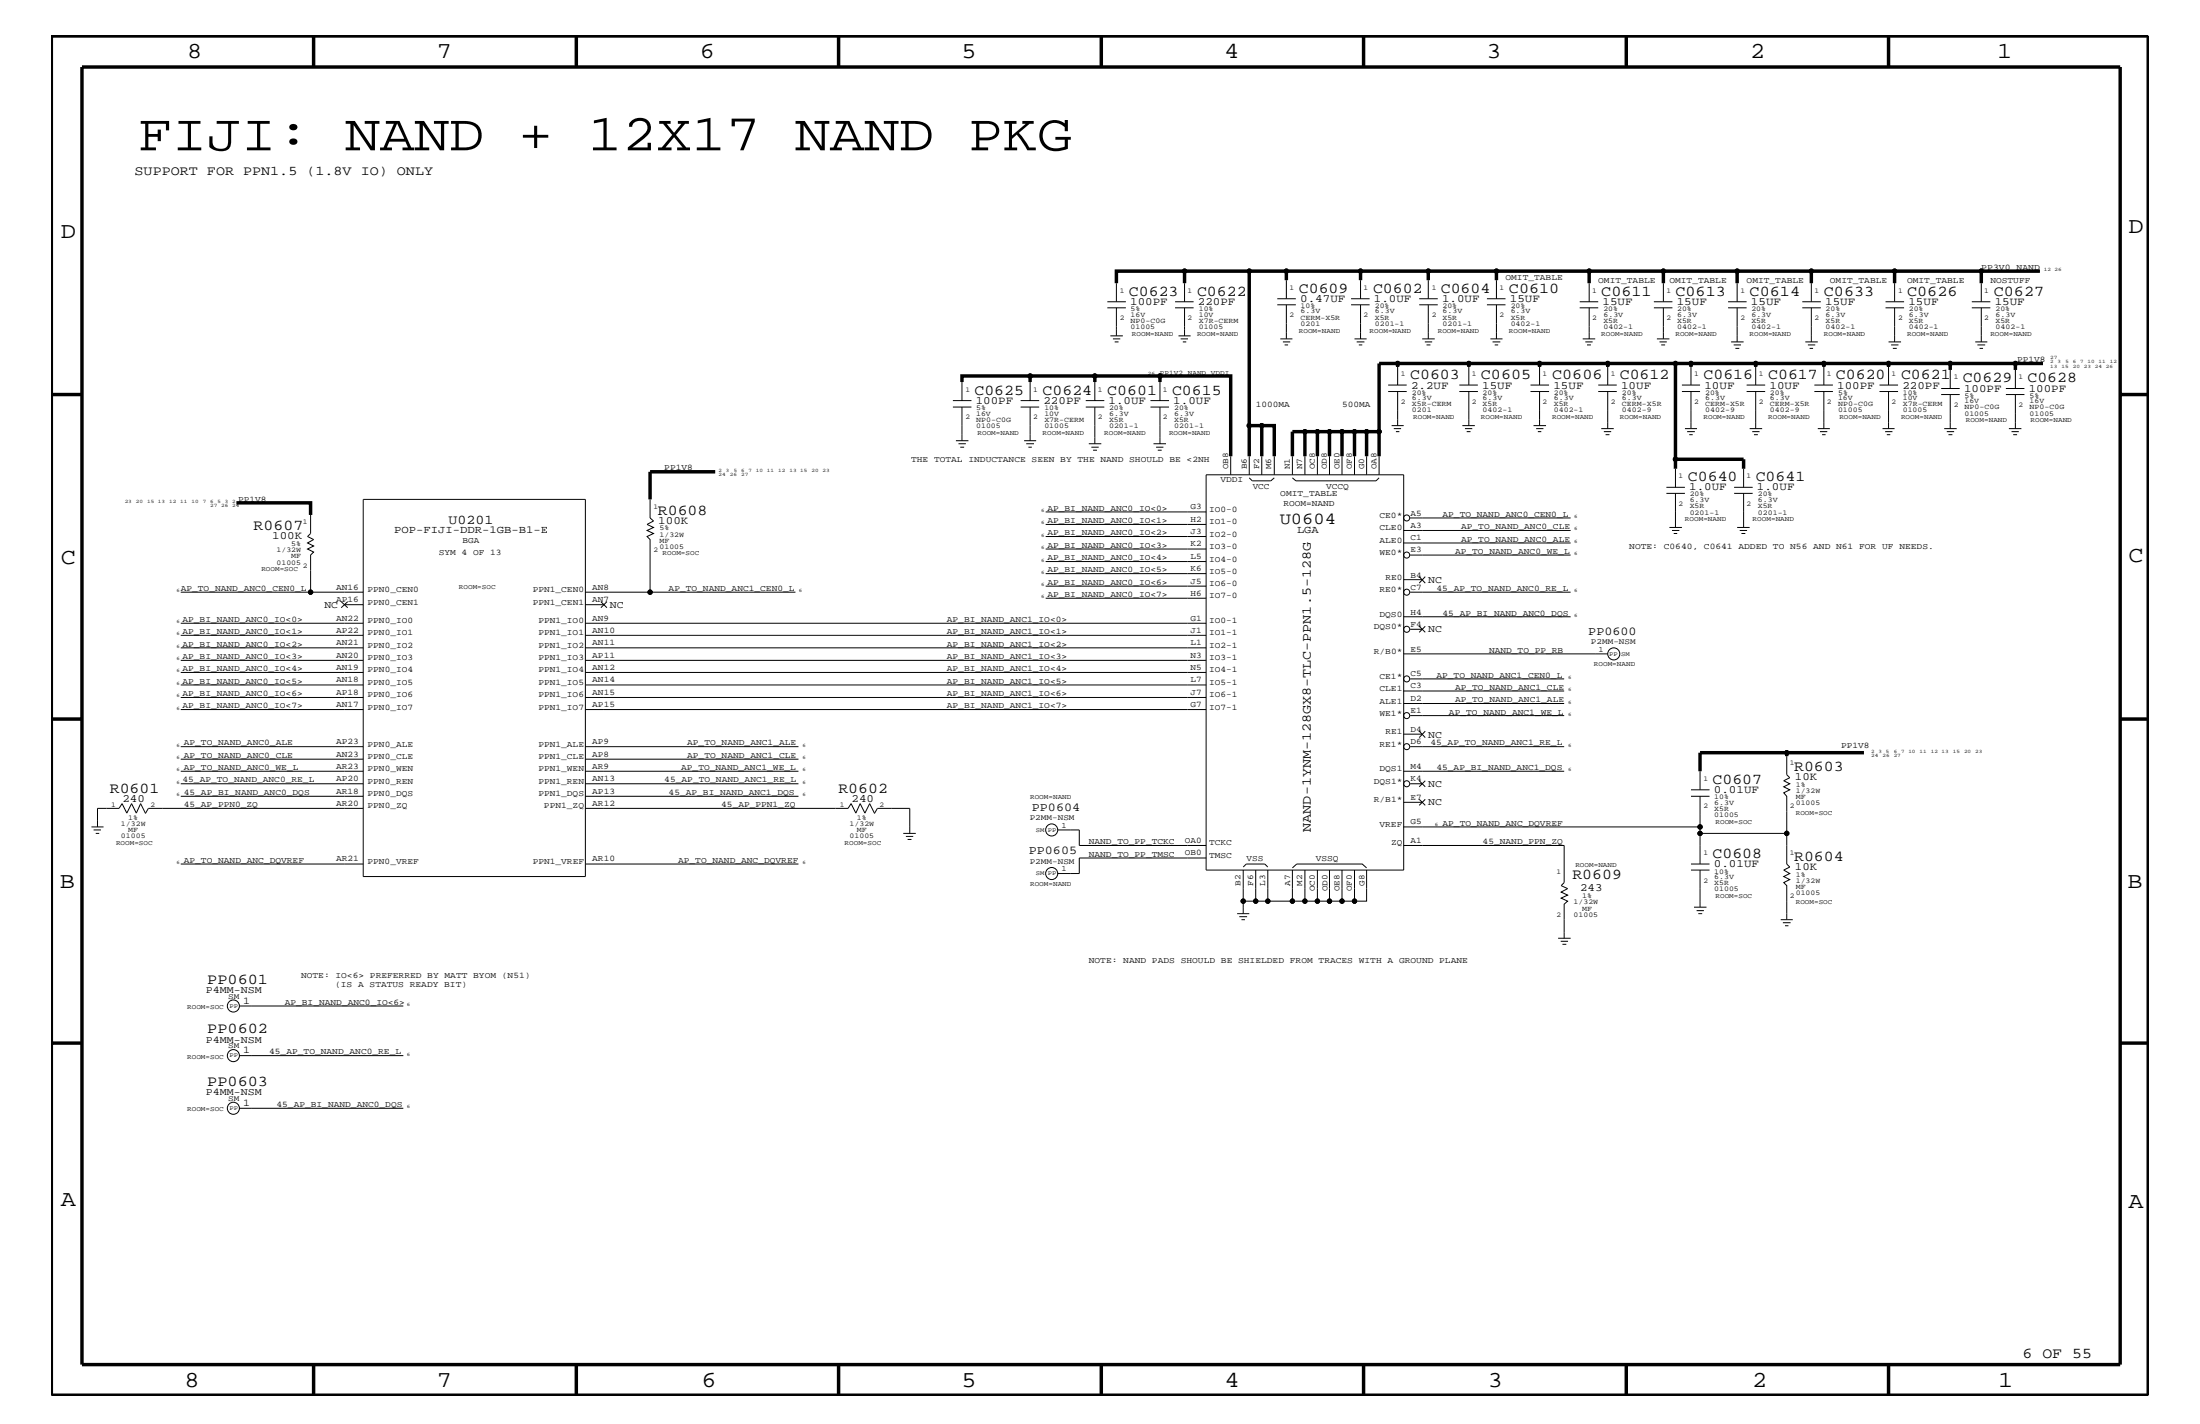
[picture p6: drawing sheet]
<svg xmlns="http://www.w3.org/2000/svg" width="432mm" height="279mm" viewBox="0 0 432 279" stroke-linecap="round" stroke-linejoin="round" font-family="sans-serif">
<g fill="none" stroke="#000" stroke-width=".2">
<path d="M217.3 59.2h3.7M219.1 55.6v3.6M230.6 59.2h3.7M232.5 55.6v3.6M250.7 59.8h3.6M250.7 58.6h3.6M252.5 55v3.6M252.5 59.8v6.7M265.2 59.8h3.6M265.2 58.6h3.6M267 55v3.6M267 59.8v6.7"/>
<path d="M278.6 59.8h3.6M278.6 58.6h3.6M280.3 55v3.6M280.3 59.8v6.7M291.8 59.8h3.7M291.8 58.6h3.7M293.7 55v3.6M293.7 59.8v6.7M310 59.2h3.7M311.9 55.6v3.6M324.6 59.2h3.7M326.5 55.6v3.6"/>
<path d="M339.2 59.2h3.6M341 55.6v3.6M353.7 59.2h3.7M355.5 55.6v3.6M370.1 59.2h3.6M371.9 55.6v3.6M387 59.2h3.7M388.9 55.6v3.6M187 79.9h3.7M187 78.6h3.7M188.8 75v3.6M188.8 79.9v6.6"/>
<path d="M200.3 79.9h3.7M200.3 78.6h3.7M202.2 75v3.6M202.2 79.9v6.6M213.1 79.9h3.6M213.1 78.6h3.6M214.9 75v3.6M214.9 79.9v7.2M217.3 60.4h3.7M217.9 65.9h2.5M218.4 66.5h1.5M218.8 67.1h.7"/>
<path d="M219.1 60.4v5.5M225.8 79.9h3.6M225.8 78.6h3.6M227.7 75v3.6M227.7 79.9v7.2M230.6 60.4h3.7M231.3 65.9h2.4M231.7 66.5h1.5M232.2 67.1h.6M232.5 60.4v5.5M251.3 66.5h2.4M251.8 67.1h1.4"/>
<path d="M252.1 67.7h.7M265.9 66.5h2.3M266.3 67.1h1.5M266.7 67.7h.7M272.5 76.8h3.6M272.5 75.6h3.6M274.3 72v3.6M274.3 76.8v6.7M279.1 66.5h2.5M279.7 67.1h1.4M280 67.7h.8M286.4 76.8h3.7"/>
<path d="M286.4 75.6h3.7M288.3 72v3.6M288.3 76.8v6.7M292.5 66.5h2.4M292.9 67.1h1.6M293.4 67.7h.6M300.4 76.8h3.6M300.4 75.6h3.6M302.2 72v3.6M302.2 76.8v6.7M310 60.4h3.7M310.6 66.5h2.5"/>
<path d="M311.2 67.1h1.4M311.5 67.7h.8M311.9 60.4v6.1M313.7 76.8h3.6M313.7 75.6h3.6M315.6 72v3.6M315.6 76.8v7.3M324.6 60.4h3.7M325.2 66.5h2.5M325.7 67.1h1.5M326.1 67.7h.7M326.5 60.4v6.1"/>
<path d="M330.1 76.8h3.6M330.1 75.6h3.6M331.9 72v3.6M331.9 76.8v7.3M339.2 60.4h3.6M339.8 67.1h2.4M340.3 67.7h1.4M340.6 68.4h.8M341 60.4v6.7M342.8 76.8h3.7M342.8 75.6h3.7M344.6 72v3.6"/>
<path d="M344.6 76.8v7.3M353.7 60.4h3.7M354.3 67.1h2.5M354.8 67.7h1.5M355.2 68.4h.7M355.5 60.4v6.7M356.1 76.8h3.6M356.1 75.6h3.6M358 72v3.6M358 76.8v7.3M368.9 76.8h3.6M368.9 75.6h3.6"/>
<path d="M370.1 60.4h3.6M370.7 67.1h2.4M370.7 72v3.6M370.7 76.8v7.3M371.2 67.7h1.4M371.5 68.4h.8M371.9 60.4v6.7M381 77.4h3.6M381 76.2h3.6M382.8 72.6v3.6M382.8 77.4v6.7M387 60.4h3.7"/>
<path d="M387.7 67.1h2.4M388.1 67.7h1.5M388.5 68.4h.7M388.9 60.4v6.7M393.7 77.4h3.6M393.7 76.2h3.6M395.6 72.6v3.6M395.6 77.4v6.7M71.3 98h43.6v74h-43.6zM127.6 98v3.6l.7 .6-1.3 .7 1.3 .6-1.3 .6 1.3 .6-1.3 .6 .6 .6v10.3M187.6 86.5h2.5M188.1 87.1h1.5"/>
<path d="M188.5 87.7h.7M201 86.5h2.4M201.4 87.1h1.5M201.8 87.7h.7M213.7 87.1h2.5M214.2 87.7h1.4M214.5 88.3h.8M226.4 87.1h2.5M226.9 87.7h1.4M227.2 88.3h.8M236.7 93.2h38.8v77.5h-38.8zM241.6 89.5v3.7"/>
<path d="M245.2 89.5v3.7M245.2 93.8l.6 .5h3.6l.7-.5M247.7 89.5v3.7M250.1 89.5v3.7M253.7 89.5v3.7M253.7 93.8l.6 .5h15.8l.6-.5M256.1 89.5v3.7M258.6 89.5v3.7M260.9 89.5v3.7M263.4 89.5v3.7M265.9 89.5v3.7M268.2 89.5v3.7"/>
<path d="M270.7 89.5v3.7M273.1 83.5h2.4M273.6 84.1h1.4M274 84.7h.7M287 83.5h2.5M287.5 84.1h1.5M287.9 84.7h.7M301 83.5h2.4M301.5 84.1h1.4M301.8 84.7h.7M314.3 84.1h2.4M314.8 84.7h1.4"/>
<path d="M315.1 85.3h.8M327.1 96.8h3.6M327.1 95.6h3.6M328.8 92v3.6M328.8 96.8v6.7M330.7 84.1h2.4M331.1 84.7h1.6M331.6 85.3h.6M340.4 96.8h3.6M340.4 95.6h3.6M342.2 92v3.6M342.2 96.8v6.7"/>
<path d="M343.4 84.1h2.5M343.9 84.7h1.5M344.3 85.3h.7M356.8 84.1h2.4M357.2 84.7h1.4M357.6 85.3h.7M369.5 84.1h2.4M370 84.7h1.4M370.3 85.3h.7M381.6 84.1h2.4M382.1 84.7h1.4M382.4 85.3h.8"/>
<path d="M394.3 84.1h2.4M394.8 84.7h1.4M395.1 85.3h.8M35.5 116.2h35.8M61 101v3.7l-.6 .6 1.2 .6-1.2 .6 1.2 .6-1.2 .6 1.2 .6-.6 .6v7.3M67 118.1l1.2 1.1M67.6 118.6h3.7M68.2 118.1l-1.2 1.1M114.9 116.2h41.2M114.9 118.6h3.6M117.9 118.1l1.2 1.1M119.1 118.1l-1.2 1.1"/>
<path d="M205.2 100.4h31.5M205.2 102.9h31.5M205.2 107.7h31.5M205.2 105.3h31.5M205.2 110.2h31.5M205.2 115h31.5M205.2 112.6h31.5M205.2 117.4h31.5M275.5 104.1h32.8M275.5 106.5h32.8M275.5 113.7h3.6M276.8 101.6h31.5"/>
<path d="M276.8 108.9h31.5M276.8 116.2h31.5M278.6 113.1l1.1 1.3M279.7 113.1l-1.1 1.3M327.7 103.5h2.4M328.2 104.1h1.4M328.5 104.7h.7M341 103.5h2.4M341.5 104.1h1.4M341.8 104.7h.8M35.5 127.1h35.8M35.5 124.7h35.8"/>
<path d="M35.5 134.4h35.8M35.5 131.9h35.8M35.5 129.6h35.8M35.5 136.8h35.8M35.5 139.2h35.8M35.5 122.3h35.8M114.9 127.1h121.8M114.9 124.7h121.8M114.9 134.4h121.8M114.9 131.9h121.8M114.9 129.6h121.8M114.9 136.8h121.8"/>
<path d="M114.9 139.2h121.8M114.9 122.3h121.8M275.5 128.3h40.1M275.5 121h32.8M275.5 135.6h31.5M275.5 138h31.5M276.8 133.2h30.2M276.8 123.5h2.3M278.6 122.9l1.1 1.2M279.7 122.9l-1.1 1.2M28.5 159.5l-.9-1.8-.8 1.8-1-1.8-.9 1.8-.9-1.8-.6 .9h-4.3v3.6M35.5 156.2h35.8"/>
<path d="M35.5 151.3h35.8M35.5 146.5h35.8M35.5 153.8h35.8M35.5 149h35.8M71.3 158.6h-42.2l-.6 1M114.9 156.2h41.8M114.9 158.6h51.6l.5-.9 1 1.8 .8-1.8 1 1.8 .9-1.8 .9 1.8M114.9 151.3h41.8M114.9 146.5h41.8M114.9 153.8h41.8M114.9 149h41.8M171.6 159.6l.6-1h6.4v4.9"/>
<path d="M275.5 144h3.6M275.5 151.3h31.5M275.5 157.4h3.6M276.8 140.4h30.2M276.8 146.5h30.2M276.8 153.8h2.3M278.6 153.2l1.1 1.2M278.6 143.5l1.1 1.2M278.6 156.8l1.1 1.2M279.7 153.2l-1.1 1.2M279.7 143.5l-1.1 1.2M279.7 156.8l-1.1 1.2"/>
<path d="M331.9 156.2h3.6M331.9 155h3.6M333.7 151.3v3.7M333.7 156.2v7.3M350.7 148.4v3.6l.6 .6-1.2 .6 1.2 .6-1.2 .6 1.2 .6-1.2 .6 .6 .6v13.3l.6 .6-1.2 .6 1.2 .7-1.2 .6 1.2 .6-1.2 .6 .6 .6v6.7M17.9 162.2h2.4M18.4 162.8h1.4M18.8 163.5h.7M35.5 169.5h35.8M114.9 169.5h41.8M177.3 163.5h2.4M177.8 164.1h1.4"/>
<path d="M178.1 164.7h.8M207.6 162.8h4.2v3.1h24.9M236.7 168.3h-24.9v3.1h-4.2M242.8 179.3h2.4M243.2 179.9h1.6M244 170.7v8.6M244 170.1l.6-.6h3.6l.6 .6M246.5 170.7v6.1h-2.5M248.8 170.7v6.1h-2.3M253.7 170.3l.8-.8h12.9l.8 .8M253.7 170.7v6.1h-4.9M256.1 170.7v6.1h-2.4"/>
<path d="M256.1 176.8h4.8M258.6 170.7v6.1M260.9 170.7v6.1h2.5v-6.1M263.4 176.8h2.5M265.9 170.7v6.1h2.3v-6.1M275.5 165.9h31.5v7.3l-.6 .6 1.3 .6-1.3 .6 1.3 .6-1.3 .6 1.3 .6-.7 .6v6.7M275.5 162.2h58.2M331.9 170.7h3.6M331.9 169.5h3.6M332.5 178h2.4M333 178.7h1.4M333.3 179.3h.8"/>
<path d="M333.7 170.7v7.3M350.7 163.5h-17v6M47 197.4h32.2M243.7 180.5h.6M305.8 184.1h2.5M306.3 184.7h1.5M306.7 185.3h.7M349.5 180.5h2.4M349.9 181h1.6M350.4 181.6h.6M47 207.1h32.2M47 217.5h32.2"/>
<circle cx="232.5" cy="53.2" r=".42"/>
<circle cx="245.2" cy="53.2" r=".42"/>
<circle cx="252.5" cy="53.2" r=".42"/>
<circle cx="267" cy="53.2" r=".42"/>
<circle cx="280.3" cy="53.2" r=".42"/>
<circle cx="293.7" cy="53.2" r=".42"/>
<circle cx="311.9" cy="53.2" r=".42"/>
<circle cx="326.5" cy="53.2" r=".42"/>
<circle cx="341" cy="53.2" r=".42"/>
<circle cx="355.5" cy="53.2" r=".42"/>
<circle cx="371.9" cy="53.2" r=".42"/>
<circle cx="388.9" cy="53.2" r=".42"/>
<circle cx="202.2" cy="73.8" r=".42"/>
<circle cx="214.9" cy="73.8" r=".42"/>
<circle cx="227.7" cy="73.8" r=".42"/>
<circle cx="274.3" cy="71.3" r=".42"/>
<circle cx="288.3" cy="71.3" r=".42"/>
<circle cx="302.2" cy="71.3" r=".42"/>
<circle cx="315.6" cy="71.3" r=".42"/>
<circle cx="328.8" cy="71.3" r=".42"/>
<circle cx="331.9" cy="71.3" r=".42"/>
<circle cx="344.6" cy="71.3" r=".42"/>
<circle cx="358" cy="71.3" r=".42"/>
<circle cx="370.7" cy="71.3" r=".42"/>
<circle cx="382.8" cy="71.3" r=".42"/>
<circle cx="395.6" cy="71.3" r=".42"/>
<circle cx="245.2" cy="83.5" r=".42"/>
<circle cx="247.6" cy="83.5" r=".42"/>
<circle cx="256.1" cy="84.7" r=".42"/>
<circle cx="258.6" cy="84.7" r=".42"/>
<circle cx="260.9" cy="84.7" r=".42"/>
<circle cx="263.4" cy="84.7" r=".42"/>
<circle cx="265.9" cy="84.7" r=".42"/>
<circle cx="268.2" cy="84.7" r=".42"/>
<circle cx="270.7" cy="84.7" r=".42"/>
<circle cx="328.8" cy="90.1" r=".42"/>
<circle cx="61" cy="116.2" r=".42"/>
<circle cx="127.6" cy="116.2" r=".42"/>
<circle cx="276.1" cy="116.2" r=".59"/>
<circle cx="276.1" cy="108.9" r=".59"/>
<circle cx="276.1" cy="101.6" r=".59"/>
<circle cx="276.1" cy="123.5" r=".59"/>
<circle cx="276.1" cy="133.2" r=".59"/>
<circle cx="316.7" cy="128.3" r="1.19"/>
<circle cx="276.1" cy="153.8" r=".59"/>
<circle cx="276.1" cy="140.4" r=".59"/>
<circle cx="276.1" cy="146.5" r=".59"/>
<circle cx="350.7" cy="147.7" r=".42"/>
<circle cx="206.4" cy="162.8" r="1.19"/>
<circle cx="206.4" cy="171.4" r="1.19"/>
<circle cx="244" cy="176.8" r=".42"/>
<circle cx="246.5" cy="176.8" r=".42"/>
<circle cx="248.8" cy="176.8" r=".42"/>
<circle cx="253.7" cy="176.8" r=".42"/>
<circle cx="256.1" cy="176.8" r=".42"/>
<circle cx="258.6" cy="176.8" r=".42"/>
<circle cx="260.9" cy="176.8" r=".42"/>
<circle cx="263.4" cy="176.8" r=".42"/>
<circle cx="265.9" cy="176.8" r=".42"/>
<circle cx="333.7" cy="163.5" r=".42"/>
<circle cx="333.7" cy="162.2" r=".42"/>
<circle cx="350.7" cy="163.5" r=".42"/>
<circle cx="45.8" cy="197.4" r="1.19"/>
<circle cx="45.8" cy="217.5" r="1.19"/>
<circle cx="45.8" cy="207.1" r="1.19"/>
</g>
<g fill="none" stroke="#000" stroke-width=".68" stroke-linecap="butt">
<path d="M10.1 7.1h411.5v266.7h-411.5zM16.1 13.2h400v254.5h-400zM61.6 7.1v6.1M113.1 7.1v6.1M164.6 7.1v6.1M216.2 7.1v6.1M267.6 7.1v6.1M319.2 7.1v6.1M370.7 7.1v6.1M219.1 55.6v-2.4h13.4v2.4M232.5 53.2h47.8M245.2 53.2v36.3"/>
<path d="M252.5 53.2v1.8M267 53.2v1.8M293.7 53.2h-13.4v1.8M293.7 53.2h18.2M293.7 53.2v1.8M326.5 53.2h-14.6v2.4M341 53.2h-14.5v2.4M355.5 53.2h-14.5v2.4M355.5 53.2h16.4M355.5 53.2v2.4M388.9 53.2h-17v2.4M388.9 53.2v2.4"/>
<path d="M388.9 53.2h11.5M10.1 77.4h6M188.8 75v-1.2h13.4v1.2M202.2 73.8h12.7v1.2M214.9 73.8h12.8M227.7 73.8h13.9v15.7M227.7 73.8v1.2M274.3 71.3v.7M288.3 71.3v.7M302.2 71.3v.7M315.6 71.3h-44.9v18.2M328.8 71.3h-13.2v.7"/>
<path d="M328.8 71.3h29.2M328.8 71.3v18.8M331.9 71.3v.7M344.6 71.3v.7M370.7 71.3h-12.7v.7M382.8 71.3h-12.1v.7M382.8 71.3h18.2M382.8 71.3v1.3M395.6 71.3v1.3M416.1 77.4h5.5M46.4 98.7h14.6v2.3M140.4 92.6h-12.8v5.4"/>
<path d="M245.2 83.5h2.5v6M247.7 83.5h2.4v6M256.1 84.7h-2.4v4.8M258.6 84.7h-2.5v4.8M260.9 84.7h-2.3v4.8M263.4 84.7h-2.5v4.8M265.9 84.7h-2.5v4.8M265.9 84.7h4.8M265.9 84.7v4.8M268.2 84.7v4.8M328.8 92v-1.9h13.4v1.9M10.1 141.1h6"/>
<path d="M350.7 147.7v.7M365.8 147.7h-32.1v3.6M416.1 141.1h5.5M10.1 204.7h6M416.1 204.7h5.5M61.6 267.7v6.1M113.1 267.7v6.1M164.6 267.7v6.1M216.2 268v5.8M267.6 267.7v6.1M319.2 267.7v6.1M370.7 267.7v6.1"/>
</g>
<g fill="#000">
<circle cx="232.5" cy="53.2" r=".42"/>
<circle cx="245.2" cy="53.2" r=".42"/>
<circle cx="252.5" cy="53.2" r=".42"/>
<circle cx="267" cy="53.2" r=".42"/>
<circle cx="280.3" cy="53.2" r=".42"/>
<circle cx="293.7" cy="53.2" r=".42"/>
<circle cx="311.9" cy="53.2" r=".42"/>
<circle cx="326.5" cy="53.2" r=".42"/>
<circle cx="341" cy="53.2" r=".42"/>
<circle cx="355.5" cy="53.2" r=".42"/>
<circle cx="371.9" cy="53.2" r=".42"/>
<circle cx="388.9" cy="53.2" r=".42"/>
<circle cx="202.2" cy="73.8" r=".42"/>
<circle cx="214.9" cy="73.8" r=".42"/>
<circle cx="227.7" cy="73.8" r=".42"/>
<circle cx="274.3" cy="71.3" r=".42"/>
<circle cx="288.3" cy="71.3" r=".42"/>
<circle cx="302.2" cy="71.3" r=".42"/>
<circle cx="315.6" cy="71.3" r=".42"/>
<circle cx="328.8" cy="71.3" r=".42"/>
<circle cx="331.9" cy="71.3" r=".42"/>
<circle cx="344.6" cy="71.3" r=".42"/>
<circle cx="358" cy="71.3" r=".42"/>
<circle cx="370.7" cy="71.3" r=".42"/>
<circle cx="382.8" cy="71.3" r=".42"/>
<circle cx="395.6" cy="71.3" r=".42"/>
<circle cx="245.2" cy="83.5" r=".42"/>
<circle cx="247.6" cy="83.5" r=".42"/>
<circle cx="256.1" cy="84.7" r=".42"/>
<circle cx="258.6" cy="84.7" r=".42"/>
<circle cx="260.9" cy="84.7" r=".42"/>
<circle cx="263.4" cy="84.7" r=".42"/>
<circle cx="265.9" cy="84.7" r=".42"/>
<circle cx="268.2" cy="84.7" r=".42"/>
<circle cx="270.7" cy="84.7" r=".42"/>
<circle cx="328.8" cy="90.1" r=".42"/>
<circle cx="61" cy="116.2" r=".42"/>
<circle cx="127.6" cy="116.2" r=".42"/>
<circle cx="350.7" cy="147.7" r=".42"/>
<circle cx="244" cy="176.8" r=".42"/>
<circle cx="246.5" cy="176.8" r=".42"/>
<circle cx="248.8" cy="176.8" r=".42"/>
<circle cx="253.7" cy="176.8" r=".42"/>
<circle cx="256.1" cy="176.8" r=".42"/>
<circle cx="258.6" cy="176.8" r=".42"/>
<circle cx="260.9" cy="176.8" r=".42"/>
<circle cx="263.4" cy="176.8" r=".42"/>
<circle cx="265.9" cy="176.8" r=".42"/>
<circle cx="333.7" cy="163.5" r=".42"/>
<circle cx="333.7" cy="162.2" r=".42"/>
<circle cx="350.7" cy="163.5" r=".42"/>
</g>
<text font-size="10.2" x="27" y="29.5">FIJI: NAND + 12X17 NAND PKG</text>
<g font-size="4.5">
<text x="36.7" y="11.5">8</text>
<text x="85.8" y="11.5">7</text>
<text x="137.3" y="11.5">6</text>
<text x="188.7" y="11.5">5</text>
<text x="240.3" y="11.5">4</text>
<text x="291.8" y="11.5">3</text>
<text x="343.5" y="11.5">2</text>
<text x="392" y="11.5">1</text>
<text x="11.9" y="46.8">D</text>
<text x="417.7" y="45.7">D</text>
<text x="11.9" y="110.6">C</text>
<text x="417.7" y="110.3">C</text>
<text x="11.8" y="174.3">B</text>
<text x="417.6" y="174.2">B</text>
<text x="11.9" y="236.7">A</text>
<text x="417.7" y="237.1">A</text>
<text x="36.2" y="272.1">8</text>
<text x="85.8" y="272.1">7</text>
<text x="137.7" y="272.1">6</text>
<text x="188.7" y="272.1">5</text>
<text x="240.4" y="272.1">4</text>
<text x="292" y="272.1">3</text>
<text x="343.9" y="272.1">2</text>
<text x="392.2" y="272.1">1</text>
</g>
<text font-size="3.3" x="251.2" y="102.9">U0604</text>
<g font-size="3">
<text x="221.6" y="58">C0623</text>
<text x="235" y="58">C0622</text>
<text x="254.9" y="57.4">C0609</text>
<text x="269.5" y="57.4">C0602</text>
<text x="282.8" y="57.4">C0604</text>
<text x="296.2" y="57.4">C0610</text>
<text x="314.3" y="58">C0611</text>
<text x="328.8" y="58">C0613</text>
<text x="343.4" y="58">C0614</text>
<text x="358" y="58">C0633</text>
<text x="374.3" y="58">C0626</text>
<text x="391.3" y="58">C0627</text>
<text x="191.3" y="77.4">C0625</text>
<text x="204.6" y="77.4">C0624</text>
<text x="217.3" y="77.4">C0601</text>
<text x="230" y="77.4">C0615</text>
<text x="276.8" y="74.4">C0603</text>
<text x="290.7" y="74.4">C0605</text>
<text x="304.6" y="74.4">C0606</text>
<text x="317.9" y="74.4">C0612</text>
<text x="334.3" y="74.4">C0616</text>
<text x="347" y="74.4">C0617</text>
<text x="360.3" y="74.4">C0620</text>
<text x="373.1" y="74.4">C0621</text>
<text x="385.2" y="75">C0629</text>
<text x="397.9" y="75">C0628</text>
<text x="331.3" y="94.3">C0640</text>
<text x="344.6" y="94.3">C0641</text>
<text x="129.1" y="101">R0608</text>
<text x="49.8" y="104">R0607</text>
<text x="21.5" y="155.6">R0601</text>
<text x="164.5" y="155.6">R0602</text>
<text x="336.1" y="153.8">C0607</text>
<text x="352.1" y="151.2">R0603</text>
<text x="308.6" y="172.4">R0609</text>
<text x="336.1" y="168.3">C0608</text>
<text x="352.1" y="168.9">R0604</text>
<text x="40.7" y="193.1">PP0601</text>
<text x="40.7" y="202.7">PP0602</text>
<text x="40.7" y="213">PP0603</text>
<text x="396.9" y="266.5">6 OF 55</text>
</g>
<g font-size="2.6">
<text x="26.4" y="34.4">SUPPORT FOR PPN1.5 (1.8V IO) ONLY</text>
<text x="88.1" y="102.9">U0201</text>
<text x="257.3" y="163.2" transform="rotate(-90 257.3 163.2)">NAND-1YNM-128GX8-TLC-PPN1.5-128G</text>
</g>
<g font-size="2.4">
<text x="311.7" y="124.6">PP0600</text>
<text x="202.5" y="159.1">PP0604</text>
<text x="201.9" y="167.6">PP0605</text>
</g>
<g font-size="2.2">
<text x="221.8" y="59.8">100PF</text>
<text x="235.1" y="59.8">220PF</text>
<text x="255.2" y="59.2">0.47UF</text>
<text x="269.7" y="59.2">1.0UF</text>
<text x="283" y="59.2">1.0UF</text>
<text x="296.3" y="59.2">15UF</text>
<text x="314.5" y="59.8">15UF</text>
<text x="329.1" y="59.8">15UF</text>
<text x="343.7" y="59.8">15UF</text>
<text x="358.2" y="59.8">15UF</text>
<text x="374.6" y="59.8">15UF</text>
<text x="391.5" y="59.8">15UF</text>
<text x="276.9" y="76.2">2.2UF</text>
<text x="290.9" y="76.2">15UF</text>
<text x="304.9" y="76.2">15UF</text>
<text x="318.2" y="76.2">10UF</text>
<text x="334.5" y="76.2">10UF</text>
<text x="347.3" y="76.2">10UF</text>
<text x="360.6" y="76.2">100PF</text>
<text x="373.4" y="76.2">220PF</text>
<text x="385.5" y="76.8">100PF</text>
<text x="398.2" y="76.8">100PF</text>
<text x="191.5" y="79.2">100PF</text>
<text x="204.8" y="79.2">220PF</text>
<text x="217.6" y="79.2">1.0UF</text>
<text x="230.3" y="79.2">1.0UF</text>
<text x="331.6" y="96.2">1.0UF</text>
<text x="344.8" y="96.2">1.0UF</text>
<text x="53.4" y="105.8">100K</text>
<text x="129.2" y="102.7">100K</text>
<text x="336.4" y="155.6">0.01UF</text>
<text x="352.3" y="153">10K</text>
<text x="24" y="157.3">240</text>
<text x="167.1" y="157.3">240</text>
<text x="336.4" y="170.1">0.01UF</text>
<text x="352.3" y="170.6">10K</text>
<text x="310.1" y="174.9">243</text>
</g>
<g font-size="2.1">
<text x="77.3" y="104.7">POP-FIJI-DDR-1GB-B1-E</text>
<text x="254.6" y="104.7">LGA</text>
</g>
<g font-size="2">
<text x="63.7" y="119.2">NC</text>
<text x="119.7" y="119.2">NC</text>
<text x="280.3" y="114.4">NC</text>
<text x="280.3" y="124.1">NC</text>
<text x="280.3" y="144.7">NC</text>
<text x="280.3" y="154.4">NC</text>
<text x="280.3" y="158">NC</text>
<text x="40.4" y="194.8">P4MM-NSM</text>
<text x="47.8" y="197">1</text>
<text x="40.4" y="204.6">P4MM-NSM</text>
<text x="47.8" y="206.6">1</text>
<text x="40.4" y="214.9">P4MM-NSM</text>
<text x="47.8" y="216.9">1</text>
</g>
<g font-size="1.7">
<text x="388.9" y="52.9">PP3V0_NAND</text>
<text x="295.5" y="55">OMIT_TABLE</text>
<text x="313.7" y="55.6">OMIT_TABLE</text>
<text x="327.7" y="55.6">OMIT_TABLE</text>
<text x="342.8" y="55.6">OMIT_TABLE</text>
<text x="359.2" y="55.6">OMIT_TABLE</text>
<text x="374.3" y="55.6">OMIT_TABLE</text>
<text x="390.7" y="55.6">NOSTUFF</text>
<text x="395.9" y="71.1">PP1V8</text>
<text x="246.5" y="79.9">1000MA</text>
<text x="263.4" y="79.9">500MA</text>
<text x="130.4" y="92.3">PP1V8</text>
<text x="178.8" y="90.7">THE TOTAL INDUCTANCE SEEN BY THE NAND SHOULD BE &lt;2NH</text>
<text x="239.5" y="94.6">VDDI</text>
<text x="241" y="92.1" transform="rotate(-90 241 92.1)">OB8</text>
<text x="244.7" y="92.1" transform="rotate(-90 244.7 92.1)">B6</text>
<text x="247.1" y="92.1" transform="rotate(-90 247.1 92.1)">F2</text>
<text x="249.5" y="92.1" transform="rotate(-90 249.5 92.1)">M6</text>
<text x="253.2" y="92.1" transform="rotate(-90 253.2 92.1)">N1</text>
<text x="255.6" y="92.1" transform="rotate(-90 255.6 92.1)">N7</text>
<text x="258.1" y="92.1" transform="rotate(-90 258.1 92.1)">OC8</text>
<text x="260.4" y="92.1" transform="rotate(-90 260.4 92.1)">OD8</text>
<text x="262.9" y="92.1" transform="rotate(-90 262.9 92.1)">OE0</text>
<text x="265.3" y="92.1" transform="rotate(-90 265.3 92.1)">OF8</text>
<text x="267.7" y="92.1" transform="rotate(-90 267.7 92.1)">G0</text>
<text x="270.2" y="92.1" transform="rotate(-90 270.2 92.1)">OA8</text>
<text x="46.7" y="98.4">PP1V8</text>
<text x="205.6" y="100.2">AP_BI_NAND_ANC0_IO&lt;0&gt;</text>
<text x="233.7" y="99.9">G3</text>
<text x="237.3" y="100.4">IO0-0</text>
<text x="245.9" y="96">VCC</text>
<text x="251.3" y="97.4">OMIT_TABLE</text>
<text x="251.9" y="99.3">ROOM=NAND</text>
<text x="260.3" y="96">VCCQ</text>
<text x="270.8" y="101.6">CE0*</text>
<text x="276.9" y="101.2">A5</text>
<text x="283.1" y="101.4">AP_TO_NAND_ANC0_CEN0_L</text>
<text x="90.8" y="106.5">BGA</text>
<text x="205.6" y="107.5">AP_BI_NAND_ANC0_IO&lt;3&gt;</text>
<text x="205.6" y="105">AP_BI_NAND_ANC0_IO&lt;2&gt;</text>
<text x="205.6" y="102.6">AP_BI_NAND_ANC0_IO&lt;1&gt;</text>
<text x="233.7" y="104.8">J3</text>
<text x="233.7" y="107.2">K2</text>
<text x="233.7" y="102.4">H2</text>
<text x="237.3" y="105.3">IO2-0</text>
<text x="237.3" y="107.7">IO3-0</text>
<text x="237.3" y="102.9">IO1-0</text>
<text x="270.8" y="104.1">CLE0</text>
<text x="270.8" y="106.5">ALE0</text>
<text x="276.9" y="103.6">A3</text>
<text x="276.9" y="106">C1</text>
<text x="286.8" y="103.8">AP_TO_NAND_ANC0_CLE</text>
<text x="286.8" y="106.3">AP_TO_NAND_ANC0_ALE</text>
<text x="319.8" y="107.7">NOTE: C0640, C0641 ADDED TO N56 AND N61 FOR UF NEEDS.</text>
<text x="86.1" y="108.9">SYM 4 OF 13</text>
<text x="205.6" y="112.3">AP_BI_NAND_ANC0_IO&lt;5&gt;</text>
<text x="205.6" y="109.9">AP_BI_NAND_ANC0_IO&lt;4&gt;</text>
<text x="233.7" y="112">K6</text>
<text x="233.7" y="109.7">L5</text>
<text x="237.3" y="112.6">IO5-0</text>
<text x="237.3" y="110.2">IO4-0</text>
<text x="270.8" y="108.9">WE0*</text>
<text x="271.9" y="113.7">RE0</text>
<text x="276.9" y="108.4">E3</text>
<text x="276.9" y="113.3">B4</text>
<text x="285.6" y="108.7">AP_TO_NAND_ANC0_WE_L</text>
<text x="35.5" y="115.9">AP_TO_NAND_ANC0_CEN0_L</text>
<text x="66" y="115.7">AN16</text>
<text x="66" y="118.1">AP16</text>
<text x="72.1" y="116.2">PPN0_CEN0</text>
<text x="72.1" y="118.6">PPN0_CEN1</text>
<text x="104.6" y="116.2">PPN1_CEN0</text>
<text x="104.6" y="118.6">PPN1_CEN1</text>
<text x="116.2" y="115.7">AN8</text>
<text x="116.2" y="118.1">AN7</text>
<text x="131.2" y="115.9">AP_TO_NAND_ANC1_CEN0_L</text>
<text x="205.6" y="117.2">AP_BI_NAND_ANC0_IO&lt;7&gt;</text>
<text x="205.6" y="114.8">AP_BI_NAND_ANC0_IO&lt;6&gt;</text>
<text x="233.7" y="117">H6</text>
<text x="233.7" y="114.5">J5</text>
<text x="237.3" y="117.4">IO7-0</text>
<text x="237.3" y="115">IO6-0</text>
<text x="270.8" y="116.2">RE0*</text>
<text x="276.9" y="115.7">C7</text>
<text x="281.9" y="115.9">45_AP_TO_NAND_ANC0_RE_L</text>
<text x="35.8" y="124.4">AP_BI_NAND_ANC0_IO&lt;1&gt;</text>
<text x="35.8" y="122">AP_BI_NAND_ANC0_IO&lt;0&gt;</text>
<text x="66" y="124.2">AP22</text>
<text x="66" y="121.8">AN22</text>
<text x="72.1" y="124.7">PPN0_IO1</text>
<text x="72.1" y="122.3">PPN0_IO0</text>
<text x="105.7" y="124.7">PPN1_IO1</text>
<text x="105.7" y="122.3">PPN1_IO0</text>
<text x="116.2" y="124.2">AN10</text>
<text x="116.2" y="121.8">AN9</text>
<text x="185.8" y="124.4">AP_BI_NAND_ANC1_IO&lt;1&gt;</text>
<text x="185.8" y="122">AP_BI_NAND_ANC1_IO&lt;0&gt;</text>
<text x="233.7" y="121.8">G1</text>
<text x="233.7" y="124.2">J1</text>
<text x="237.3" y="122.3">IO0-1</text>
<text x="237.3" y="124.7">IO1-1</text>
<text x="269.7" y="123.5">DQS0*</text>
<text x="270.8" y="121">DQS0</text>
<text x="276.9" y="123">F4</text>
<text x="276.9" y="120.6">H4</text>
<text x="283.1" y="120.8">45_AP_BI_NAND_ANC0_DQS</text>
<text x="35.8" y="126.9">AP_BI_NAND_ANC0_IO&lt;2&gt;</text>
<text x="35.8" y="131.7">AP_BI_NAND_ANC0_IO&lt;4&gt;</text>
<text x="35.8" y="129.3">AP_BI_NAND_ANC0_IO&lt;3&gt;</text>
<text x="66" y="126.6">AN21</text>
<text x="66" y="131.5">AN19</text>
<text x="66" y="129.1">AN20</text>
<text x="72.1" y="127.1">PPN0_IO2</text>
<text x="72.1" y="131.9">PPN0_IO4</text>
<text x="72.1" y="129.6">PPN0_IO3</text>
<text x="105.7" y="131.9">PPN1_IO4</text>
<text x="105.7" y="129.6">PPN1_IO3</text>
<text x="105.7" y="127.1">PPN1_IO2</text>
<text x="116.2" y="131.5">AN12</text>
<text x="116.2" y="129.1">AP11</text>
<text x="116.2" y="126.6">AN11</text>
<text x="185.8" y="131.7">AP_BI_NAND_ANC1_IO&lt;4&gt;</text>
<text x="185.8" y="129.3">AP_BI_NAND_ANC1_IO&lt;3&gt;</text>
<text x="185.8" y="126.9">AP_BI_NAND_ANC1_IO&lt;2&gt;</text>
<text x="233.7" y="129.1">N3</text>
<text x="233.7" y="131.5">N5</text>
<text x="233.7" y="126.6">L1</text>
<text x="237.3" y="129.6">IO3-1</text>
<text x="237.3" y="131.9">IO4-1</text>
<text x="237.3" y="127.1">IO2-1</text>
<text x="269.7" y="128.3">R/B0*</text>
<text x="276.9" y="127.9">E5</text>
<text x="292.3" y="128">NAND_TO_PP_RB</text>
<text x="35.8" y="136.6">AP_BI_NAND_ANC0_IO&lt;6&gt;</text>
<text x="35.8" y="134.1">AP_BI_NAND_ANC0_IO&lt;5&gt;</text>
<text x="66" y="136.3">AP18</text>
<text x="66" y="133.9">AN18</text>
<text x="72.1" y="136.8">PPN0_IO6</text>
<text x="72.1" y="134.4">PPN0_IO5</text>
<text x="105.7" y="136.8">PPN1_IO6</text>
<text x="105.7" y="134.4">PPN1_IO5</text>
<text x="116.2" y="136.3">AN15</text>
<text x="116.2" y="133.9">AN14</text>
<text x="185.8" y="136.6">AP_BI_NAND_ANC1_IO&lt;6&gt;</text>
<text x="185.8" y="134.1">AP_BI_NAND_ANC1_IO&lt;5&gt;</text>
<text x="233.7" y="136.3">J7</text>
<text x="233.7" y="133.9">L7</text>
<text x="237.3" y="136.8">IO6-1</text>
<text x="237.3" y="134.4">IO5-1</text>
<text x="270.8" y="135.6">CLE1</text>
<text x="270.8" y="133.2">CE1*</text>
<text x="276.9" y="135.1">C3</text>
<text x="276.9" y="132.7">C5</text>
<text x="276.9" y="137.5">D2</text>
<text x="281.9" y="133">AP_TO_NAND_ANC1_CEN0_L</text>
<text x="285.6" y="135.3">AP_TO_NAND_ANC1_CLE</text>
<text x="285.6" y="137.8">AP_TO_NAND_ANC1_ALE</text>
<text x="35.8" y="139">AP_BI_NAND_ANC0_IO&lt;7&gt;</text>
<text x="66" y="138.7">AN17</text>
<text x="72.1" y="139.2">PPN0_IO7</text>
<text x="105.7" y="139.2">PPN1_IO7</text>
<text x="116.2" y="138.7">AP15</text>
<text x="185.8" y="139">AP_BI_NAND_ANC1_IO&lt;7&gt;</text>
<text x="233.7" y="138.7">G7</text>
<text x="237.3" y="139.2">IO7-1</text>
<text x="270.8" y="138">ALE1</text>
<text x="270.8" y="140.4">WE1*</text>
<text x="276.9" y="140">E1</text>
<text x="276.9" y="143.6">D4</text>
<text x="284.4" y="140.2">AP_TO_NAND_ANC1_WE_L</text>
<text x="36.1" y="148.7">AP_TO_NAND_ANC0_CLE</text>
<text x="36.1" y="146.2">AP_TO_NAND_ANC0_ALE</text>
<text x="66" y="148.4">AN23</text>
<text x="66" y="146">AP23</text>
<text x="72.1" y="149">PPN0_CLE</text>
<text x="72.1" y="146.5">PPN0_ALE</text>
<text x="105.7" y="149">PPN1_CLE</text>
<text x="105.7" y="146.5">PPN1_ALE</text>
<text x="116.2" y="148.4">AP8</text>
<text x="116.2" y="146">AP9</text>
<text x="134.9" y="148.7">AP_TO_NAND_ANC1_CLE</text>
<text x="134.9" y="146.2">AP_TO_NAND_ANC1_ALE</text>
<text x="270.8" y="146.5">RE1*</text>
<text x="271.9" y="144">RE1</text>
<text x="276.9" y="146">D6</text>
<text x="280.8" y="146.2">45_AP_TO_NAND_ANC1_RE_L</text>
<text x="361.4" y="146.8">PP1V8</text>
<text x="35.8" y="153.5">45_AP_TO_NAND_ANC0_RE_L</text>
<text x="36.1" y="151.1">AP_TO_NAND_ANC0_WE_L</text>
<text x="36.1" y="156">45_AP_BI_NAND_ANC0_DQS</text>
<text x="66" y="150.9">AR23</text>
<text x="66" y="153.3">AP20</text>
<text x="66" y="155.7">AR18</text>
<text x="72.1" y="151.3">PPN0_WEN</text>
<text x="72.1" y="153.8">PPN0_REN</text>
<text x="105.7" y="153.8">PPN1_REN</text>
<text x="105.7" y="151.3">PPN1_WEN</text>
<text x="116.2" y="153.3">AN13</text>
<text x="116.2" y="155.7">AP13</text>
<text x="116.2" y="150.9">AR9</text>
<text x="130.4" y="153.5">45_AP_TO_NAND_ANC1_RE_L</text>
<text x="131.2" y="156">45_AP_BI_NAND_ANC1_DQS</text>
<text x="133.7" y="151.1">AP_TO_NAND_ANC1_WE_L</text>
<text x="269.7" y="153.8">DQS1*</text>
<text x="270.8" y="151.3">DQS1</text>
<text x="276.9" y="150.9">M4</text>
<text x="276.9" y="153.3">K4</text>
<text x="281.9" y="151.1">45_AP_BI_NAND_ANC1_DQS</text>
<text x="36.1" y="158.4">45_AP_PPN0_ZQ</text>
<text x="66" y="158.2">AR20</text>
<text x="72.1" y="156.2">PPN0_DQS</text>
<text x="72.1" y="158.6">PPN0_ZQ</text>
<text x="105.7" y="156.2">PPN1_DQS</text>
<text x="106.8" y="158.6">PPN1_ZQ</text>
<text x="116.2" y="158.2">AR12</text>
<text x="141.6" y="158.4">45_AP_PPN1_ZQ</text>
<text x="269.7" y="157.4">R/B1*</text>
<text x="276.9" y="156.9">E7</text>
<text x="276.9" y="161.7">G5</text>
<text x="283.1" y="162">AP_TO_NAND_ANC_DQVREF</text>
<text x="213.7" y="165.6">NAND_TO_PP_TCKC</text>
<text x="232.6" y="167.8">OB0</text>
<text x="232.6" y="165.4">OA0</text>
<text x="237.3" y="165.9">TCKC</text>
<text x="270.8" y="162.2">VREF</text>
<text x="273.1" y="165.9">ZQ</text>
<text x="276.9" y="165.4">A1</text>
<text x="291" y="165.6">45_NAND_PPN_ZQ</text>
<text x="36.1" y="169.3">AP_TO_NAND_ANC_DQVREF</text>
<text x="66" y="169">AR21</text>
<text x="72.1" y="169.5">PPN0_VREF</text>
<text x="104.6" y="169.5">PPN1_VREF</text>
<text x="116.2" y="169">AR10</text>
<text x="133.1" y="169.3">AP_TO_NAND_ANC_DQVREF</text>
<text x="213.7" y="168.1">NAND_TO_PP_TMSC</text>
<text x="237.3" y="168.3">TMSC</text>
<text x="243.5" y="173.8" transform="rotate(-90 243.5 173.8)">B2</text>
<text x="244.6" y="168.9">VSS</text>
<text x="246" y="173.8" transform="rotate(-90 246 173.8)">F6</text>
<text x="248.3" y="173.8" transform="rotate(-90 248.3 173.8)">L3</text>
<text x="253.2" y="173.8" transform="rotate(-90 253.2 173.8)">A7</text>
<text x="255.6" y="173.8" transform="rotate(-90 255.6 173.8)">M2</text>
<text x="258.2" y="168.9">VSSQ</text>
<text x="267.8" y="173.8" transform="rotate(-90 267.8 173.8)">G8</text>
<text x="258.1" y="174.9" transform="rotate(-90 258.1 174.9)">OC0</text>
<text x="260.5" y="174.9" transform="rotate(-90 260.5 174.9)">OD0</text>
<text x="262.9" y="174.9" transform="rotate(-90 262.9 174.9)">OE8</text>
<text x="265.3" y="174.9" transform="rotate(-90 265.3 174.9)">OF0</text>
<text x="59.1" y="192">NOTE: IO&lt;6&gt; PREFERRED BY MATT BYOM (N51)</text>
<text x="213.7" y="188.9">NOTE: NAND PADS SHOULD BE SHIELDED FROM TRACES WITH A GROUND PLANE</text>
<text x="55.9" y="197.2">AP_BI_NAND_ANC0_IO&lt;6&gt;</text>
<text x="65.8" y="193.7">(IS A STATUS READY BIT)</text>
<text x="52.8" y="206.9">45_AP_TO_NAND_ANC0_RE_L</text>
<text x="54.3" y="217.2">45_AP_BI_NAND_ANC0_DQS</text>
</g>
<g font-size="1.6">
<text x="312.3" y="126.4">P2MM-NSM</text>
<text x="313.8" y="127.9">1</text>
<text x="202.1" y="160.9">P2MM-NSM</text>
<text x="208.4" y="162.4">1</text>
<text x="202.1" y="169.4">P2MM-NSM</text>
<text x="208.4" y="170.9">1</text>
<text x="44.8" y="195.9">SM</text>
<text x="44.8" y="205.7">SM</text>
<text x="44.8" y="216">SM</text>
</g>
<g font-size="1.4">
<text x="219.8" y="57.4">1</text>
<text x="233.1" y="57.4">1</text>
<text x="253.1" y="56.8">1</text>
<text x="267.6" y="56.8">1</text>
<text x="281" y="56.8">1</text>
<text x="294.3" y="56.8">1</text>
<text x="312.5" y="57.4">1</text>
<text x="327.1" y="57.4">1</text>
<text x="341.6" y="57.4">1</text>
<text x="356.1" y="57.4">1</text>
<text x="372.5" y="57.4">1</text>
<text x="389.5" y="57.4">1</text>
<text x="219.8" y="62.9">2</text>
<text x="221.9" y="62.2">16V</text>
<text x="221.9" y="61.1">5%</text>
<text x="221.9" y="64.5">01005</text>
<text x="221.9" y="63.4">NP0-C0G</text>
<text x="222.2" y="65.9">ROOM=NAND</text>
<text x="233.1" y="62.9">2</text>
<text x="235" y="65.9">ROOM=NAND</text>
<text x="235.3" y="63.4">X7R-CERM</text>
<text x="235.3" y="64.5">01005</text>
<text x="235.3" y="62.2">10V</text>
<text x="235.3" y="61.1">10%</text>
<text x="253.1" y="62.3">2</text>
<text x="254.9" y="65.3">ROOM=NAND</text>
<text x="255.3" y="60.4">10%</text>
<text x="255.3" y="61.5">6.3V</text>
<text x="255.3" y="64">0201</text>
<text x="255.3" y="62.8">CERM-X5R</text>
<text x="267.6" y="62.3">2</text>
<text x="268.8" y="65.3">ROOM=NAND</text>
<text x="269.8" y="64">0201-1</text>
<text x="269.8" y="61.5">6.3V</text>
<text x="269.8" y="60.4">20%</text>
<text x="269.8" y="62.8">X5R</text>
<text x="281" y="62.3">2</text>
<text x="282.2" y="65.3">ROOM=NAND</text>
<text x="283.1" y="60.4">20%</text>
<text x="283.1" y="62.8">X5R</text>
<text x="283.1" y="64">0201-1</text>
<text x="283.1" y="61.5">6.3V</text>
<text x="294.3" y="62.3">2</text>
<text x="296.2" y="65.3">ROOM=NAND</text>
<text x="296.5" y="60.4">20%</text>
<text x="296.5" y="62.8">X5R</text>
<text x="296.5" y="61.5">6.3V</text>
<text x="296.5" y="64">0402-1</text>
<text x="312.5" y="62.9">2</text>
<text x="314.3" y="65.9">ROOM=NAND</text>
<text x="314.7" y="62.2">6.3V</text>
<text x="314.7" y="64.5">0402-1</text>
<text x="314.7" y="61.1">20%</text>
<text x="314.7" y="63.4">X5R</text>
<text x="327.1" y="62.9">2</text>
<text x="328.8" y="65.9">ROOM=NAND</text>
<text x="329.2" y="61.1">20%</text>
<text x="329.2" y="63.4">X5R</text>
<text x="329.2" y="62.2">6.3V</text>
<text x="329.2" y="64.5">0402-1</text>
<text x="341.6" y="62.9">2</text>
<text x="343.4" y="65.9">ROOM=NAND</text>
<text x="343.7" y="61.1">20%</text>
<text x="343.7" y="63.4">X5R</text>
<text x="343.7" y="62.2">6.3V</text>
<text x="343.7" y="64.5">0402-1</text>
<text x="356.1" y="62.9">2</text>
<text x="358" y="65.9">ROOM=NAND</text>
<text x="358.3" y="62.2">6.3V</text>
<text x="358.3" y="64.5">0402-1</text>
<text x="358.3" y="61.1">20%</text>
<text x="358.3" y="63.4">X5R</text>
<text x="372.5" y="62.9">2</text>
<text x="374.3" y="65.9">ROOM=NAND</text>
<text x="374.6" y="61.1">20%</text>
<text x="374.6" y="63.4">X5R</text>
<text x="374.7" y="62.2">6.3V</text>
<text x="374.7" y="64.5">0402-1</text>
<text x="389.5" y="62.9">2</text>
<text x="390.7" y="65.9">ROOM=NAND</text>
<text x="391.7" y="61.1">20%</text>
<text x="391.7" y="63.4">X5R</text>
<text x="391.7" y="62.2">6.3V</text>
<text x="391.7" y="64.5">0402-1</text>
<text x="189.5" y="76.8">1</text>
<text x="202.8" y="76.8">1</text>
<text x="215.5" y="76.8">1</text>
<text x="227.7" y="73.5">PP1V2_NAND_VDDI</text>
<text x="228.3" y="76.8">1</text>
<text x="274.9" y="73.8">1</text>
<text x="277.1" y="77.4">20%</text>
<text x="288.9" y="73.8">1</text>
<text x="291" y="77.4">20%</text>
<text x="302.8" y="73.8">1</text>
<text x="305" y="77.4">20%</text>
<text x="316.1" y="73.8">1</text>
<text x="318.3" y="77.4">20%</text>
<text x="332.5" y="73.8">1</text>
<text x="334.7" y="77.4">20%</text>
<text x="345.2" y="73.8">1</text>
<text x="347.4" y="77.4">20%</text>
<text x="358.6" y="73.8">1</text>
<text x="360.8" y="77.4">5%</text>
<text x="371.3" y="73.8">1</text>
<text x="373.5" y="77.4">10%</text>
<text x="383.5" y="74.4">1</text>
<text x="396.2" y="74.4">1</text>
<text x="189.5" y="82.2">2</text>
<text x="191.6" y="83.9">01005</text>
<text x="191.6" y="80.5">5%</text>
<text x="191.6" y="82.7">NP0-C0G</text>
<text x="191.6" y="81.6">16V</text>
<text x="202.8" y="82.2">2</text>
<text x="205" y="80.5">10%</text>
<text x="205" y="83.9">01005</text>
<text x="205" y="81.6">10V</text>
<text x="205" y="82.7">X7R-CERM</text>
<text x="215.5" y="82.2">2</text>
<text x="217.7" y="83.9">0201-1</text>
<text x="217.7" y="81.6">6.3V</text>
<text x="217.7" y="80.5">20%</text>
<text x="217.7" y="82.7">X5R</text>
<text x="228.3" y="82.2">2</text>
<text x="230.5" y="80.5">20%</text>
<text x="230.5" y="82.7">X5R</text>
<text x="230.5" y="83.9">0201-1</text>
<text x="230.5" y="81.6">6.3V</text>
<text x="274.9" y="79.2">2</text>
<text x="277.1" y="78.5">6.3V</text>
<text x="277.1" y="80.9">0201</text>
<text x="277.1" y="79.7">X5R-CERM</text>
<text x="277.4" y="82.2">ROOM=NAND</text>
<text x="288.9" y="79.2">2</text>
<text x="290.7" y="82.2">ROOM=NAND</text>
<text x="291" y="79.7">X5R</text>
<text x="291" y="78.5">6.3V</text>
<text x="291" y="80.9">0402-1</text>
<text x="302.8" y="79.2">2</text>
<text x="304.6" y="82.2">ROOM=NAND</text>
<text x="305" y="78.5">6.3V</text>
<text x="305" y="80.9">0402-1</text>
<text x="305" y="79.7">X5R</text>
<text x="316.1" y="79.2">2</text>
<text x="317.9" y="82.2">ROOM=NAND</text>
<text x="318.3" y="78.5">6.3V</text>
<text x="318.3" y="80.9">0402-9</text>
<text x="318.3" y="79.7">CERM-X5R</text>
<text x="332.5" y="79.2">2</text>
<text x="334.3" y="82.2">ROOM=NAND</text>
<text x="334.7" y="78.5">6.3V</text>
<text x="334.7" y="79.7">CERM-X5R</text>
<text x="334.7" y="80.9">0402-9</text>
<text x="345.2" y="79.2">2</text>
<text x="347" y="82.2">ROOM=NAND</text>
<text x="347.4" y="78.5">6.3V</text>
<text x="347.4" y="79.7">CERM-X5R</text>
<text x="347.4" y="80.9">0402-9</text>
<text x="358.6" y="79.2">2</text>
<text x="360.8" y="80.9">01005</text>
<text x="360.8" y="79.7">NP0-C0G</text>
<text x="360.8" y="78.5">16V</text>
<text x="361" y="82.2">ROOM=NAND</text>
<text x="371.3" y="79.2">2</text>
<text x="373.1" y="82.2">ROOM=NAND</text>
<text x="373.5" y="78.5">10V</text>
<text x="373.5" y="80.9">01005</text>
<text x="373.5" y="79.7">X7R-CERM</text>
<text x="383.5" y="79.9">2</text>
<text x="385.6" y="78">5%</text>
<text x="385.6" y="80.3">NP0-C0G</text>
<text x="385.6" y="79.1">16V</text>
<text x="385.6" y="81.6">01005</text>
<text x="385.8" y="82.8">ROOM=NAND</text>
<text x="396.2" y="79.9">2</text>
<text x="398.4" y="80.3">NP0-C0G</text>
<text x="398.4" y="81.6">01005</text>
<text x="398.4" y="78">5%</text>
<text x="398.4" y="79.1">16V</text>
<text x="398.5" y="82.8">ROOM=NAND</text>
<text x="191.9" y="85.3">ROOM=NAND</text>
<text x="204.6" y="85.3">ROOM=NAND</text>
<text x="216.7" y="85.3">ROOM=NAND</text>
<text x="229.4" y="85.3">ROOM=NAND</text>
<text x="329.4" y="93.8">1</text>
<text x="342.8" y="93.8">1</text>
<text x="128.3" y="99.9">1</text>
<text x="329.4" y="99.3">2</text>
<text x="331.6" y="101">0201-1</text>
<text x="331.6" y="98.5">6.3V</text>
<text x="331.6" y="97.4">20%</text>
<text x="331.6" y="99.7">X5R</text>
<text x="342.8" y="99.3">2</text>
<text x="345" y="97.4">20%</text>
<text x="345" y="99.7">X5R</text>
<text x="345" y="101">0201-1</text>
<text x="345" y="98.5">6.3V</text>
<text x="57.2" y="107.1">5%</text>
<text x="59.4" y="102.9">1</text>
<text x="129.5" y="104.1">5%</text>
<text x="129.5" y="106.5">MF</text>
<text x="129.5" y="107.7">01005</text>
<text x="129.5" y="105.3">1/32W</text>
<text x="330.7" y="102.2">ROOM=NAND</text>
<text x="344" y="102.2">ROOM=NAND</text>
<text x="51.3" y="112">ROOM=SOC</text>
<text x="54.3" y="110.8">01005</text>
<text x="54.3" y="108.3">1/32W</text>
<text x="57.2" y="109.5">MF</text>
<text x="59.4" y="111.4">2</text>
<text x="128.3" y="108.3">2</text>
<text x="130" y="108.9">ROOM=SOC</text>
<text x="90.1" y="115.6">ROOM=SOC</text>
<text x="312.8" y="130.8">ROOM=NAND</text>
<text x="334.3" y="153.2">1</text>
<text x="351.3" y="150.1">1</text>
<text x="352.5" y="154.4">1%</text>
<text x="352.5" y="155.6">1/32W</text>
<text x="21.8" y="158.3">1</text>
<text x="23.7" y="162">1/32W</text>
<text x="25.2" y="160.8">1%</text>
<text x="29.5" y="158.3">2</text>
<text x="164.8" y="158.3">1</text>
<text x="166.8" y="162">1/32W</text>
<text x="168.2" y="160.8">1%</text>
<text x="172.6" y="158.3">2</text>
<text x="202.2" y="156.8">ROOM=NAND</text>
<text x="334.3" y="158.6">2</text>
<text x="336.5" y="159.1">X5R</text>
<text x="336.5" y="156.8">10%</text>
<text x="336.5" y="157.9">6.3V</text>
<text x="336.5" y="160.3">01005</text>
<text x="336.7" y="161.7">ROOM=SOC</text>
<text x="351.3" y="158.6">2</text>
<text x="352.5" y="156.8">MF</text>
<text x="352.5" y="159.9">ROOM=SOC</text>
<text x="352.5" y="158">01005</text>
<text x="22.8" y="165.9">ROOM=SOC</text>
<text x="23.7" y="164.5">01005</text>
<text x="25.2" y="163.3">MF</text>
<text x="165.8" y="165.9">ROOM=SOC</text>
<text x="166.8" y="164.5">01005</text>
<text x="168.2" y="163.3">MF</text>
<text x="334.3" y="167.8">1</text>
<text x="351.3" y="167.8">1</text>
<text x="202.2" y="173.8">ROOM=NAND</text>
<text x="305.5" y="171.4">1</text>
<text x="309.2" y="170.1">ROOM=NAND</text>
<text x="334.3" y="173.2">2</text>
<text x="336.5" y="173.7">X5R</text>
<text x="336.5" y="171.4">10%</text>
<text x="336.5" y="172.4">6.3V</text>
<text x="352.5" y="172">1%</text>
<text x="352.5" y="173.2">1/32W</text>
<text x="305.5" y="179.9">2</text>
<text x="308.9" y="177.4">1/32W</text>
<text x="308.9" y="179.9">01005</text>
<text x="310.6" y="176.2">1%</text>
<text x="310.6" y="178.7">MF</text>
<text x="336.5" y="174.9">01005</text>
<text x="336.7" y="176.2">ROOM=SOC</text>
<text x="351.3" y="176.2">2</text>
<text x="352.5" y="174.4">MF</text>
<text x="352.5" y="177.4">ROOM=SOC</text>
<text x="352.5" y="175.6">01005</text>
<text x="36.7" y="198.1">ROOM=SOC</text>
<text x="36.7" y="207.7">ROOM=SOC</text>
<text x="36.7" y="218">ROOM=SOC</text>
</g>
<g font-size="1.3">
<text x="315.8" y="128.7">PP SM</text>
<text x="203.3" y="163.3">SM PP</text>
<text x="203.3" y="171.7">SM PP</text>
<text x="45" y="197.8">PP</text>
<text x="45" y="207.5">PP</text>
<text x="45" y="217.8">PP</text>
</g>
<g font-size="1">
<text x="401.2" y="53.2">12 26</text>
<text x="402.4" y="71.3">2</text>
<text x="402.4" y="70.5">27</text>
<text x="403.9" y="71.3">3</text>
<text x="405.4" y="71.3">5</text>
<text x="406.8" y="71.3">6</text>
<text x="408.3" y="71.3">7</text>
<text x="409.7" y="71.3">10</text>
<text x="411.9" y="71.3">11</text>
<text x="414.1" y="71.3">12</text>
<text x="225.3" y="73.5">26</text>
<text x="402.4" y="72.2">13</text>
<text x="404.6" y="72.2">15</text>
<text x="406.8" y="72.2">20</text>
<text x="409" y="72.2">23 24</text>
<text x="413.3" y="72.2">26</text>
<text x="141.1" y="93.4">24</text>
<text x="141.1" y="92.6">2</text>
<text x="142.5" y="92.6">3</text>
<text x="143.3" y="93.4">26</text>
<text x="144" y="92.6">5</text>
<text x="145.5" y="93.4">27</text>
<text x="145.5" y="92.6">6</text>
<text x="146.9" y="92.6">7</text>
<text x="148.3" y="92.6">10</text>
<text x="150.5" y="92.6">11</text>
<text x="152.7" y="92.6">12</text>
<text x="154.9" y="92.6">13 15</text>
<text x="159.3" y="92.6">20</text>
<text x="161.5" y="92.6">23</text>
<text x="24.5" y="98.7">23</text>
<text x="26.7" y="98.7">20</text>
<text x="28.9" y="98.7">15 13</text>
<text x="33.2" y="98.7">12</text>
<text x="35.4" y="98.7">11</text>
<text x="37.6" y="98.7">10</text>
<text x="39.8" y="98.7">7</text>
<text x="41.2" y="99.5">27</text>
<text x="41.2" y="98.7">6</text>
<text x="42.7" y="98.7">5</text>
<text x="43.4" y="99.5">26 24</text>
<text x="44.1" y="98.7">3</text>
<text x="45.6" y="98.7">2</text>
<text x="204.4" y="100.4">6</text>
<text x="308.9" y="101.6">6</text>
<text x="204.4" y="107.7">6</text>
<text x="204.4" y="105.3">6</text>
<text x="204.4" y="102.9">6</text>
<text x="308.9" y="106.5">6</text>
<text x="308.9" y="104.1">6</text>
<text x="204.4" y="112.6">6</text>
<text x="204.4" y="110.2">6</text>
<text x="308.9" y="108.9">6</text>
<text x="34.6" y="116.2">6</text>
<text x="156.8" y="116.2">6</text>
<text x="204.4" y="117.4">6</text>
<text x="204.4" y="115">6</text>
<text x="308.9" y="116.2">6</text>
<text x="34.6" y="124.7">6</text>
<text x="34.6" y="122.3">6</text>
<text x="308.9" y="121">6</text>
<text x="34.6" y="127.1">6</text>
<text x="34.6" y="131.9">6</text>
<text x="34.6" y="129.6">6</text>
<text x="34.6" y="136.8">6</text>
<text x="34.6" y="134.4">6</text>
<text x="307.8" y="135.6">6</text>
<text x="307.8" y="133.2">6</text>
<text x="34.6" y="139.2">6</text>
<text x="307.8" y="138">6</text>
<text x="307.8" y="140.4">6</text>
<text x="34.6" y="149">6</text>
<text x="34.6" y="146.5">6</text>
<text x="157.5" y="149">6</text>
<text x="157.5" y="146.5">6</text>
<text x="307.8" y="146.5">6</text>
<text x="367.3" y="148.6">24</text>
<text x="367.3" y="147.7">2</text>
<text x="368.7" y="147.7">3</text>
<text x="369.5" y="148.6">26</text>
<text x="370.2" y="147.7">5</text>
<text x="371.7" y="148.6">27</text>
<text x="371.7" y="147.7">6</text>
<text x="373.1" y="147.7">7</text>
<text x="374.6" y="147.7">10</text>
<text x="376.8" y="147.7">11</text>
<text x="379" y="147.7">12 13</text>
<text x="383.3" y="147.7">15</text>
<text x="385.5" y="147.7">20</text>
<text x="387.7" y="147.7">23</text>
<text x="34.6" y="151.3">6</text>
<text x="34.6" y="153.8">6</text>
<text x="157.5" y="153.8">6</text>
<text x="157.5" y="151.3">6</text>
<text x="307.8" y="151.3">6</text>
<text x="34.6" y="156.2">6</text>
<text x="157.5" y="156.2">6</text>
<text x="281.6" y="162">6</text>
<text x="34.6" y="169.5">6</text>
<text x="157.5" y="169.5">6</text>
<text x="79.8" y="197.4">6</text>
<text x="79.8" y="207.1">6</text>
<text x="79.8" y="217.5">6</text>
</g>
</svg>
